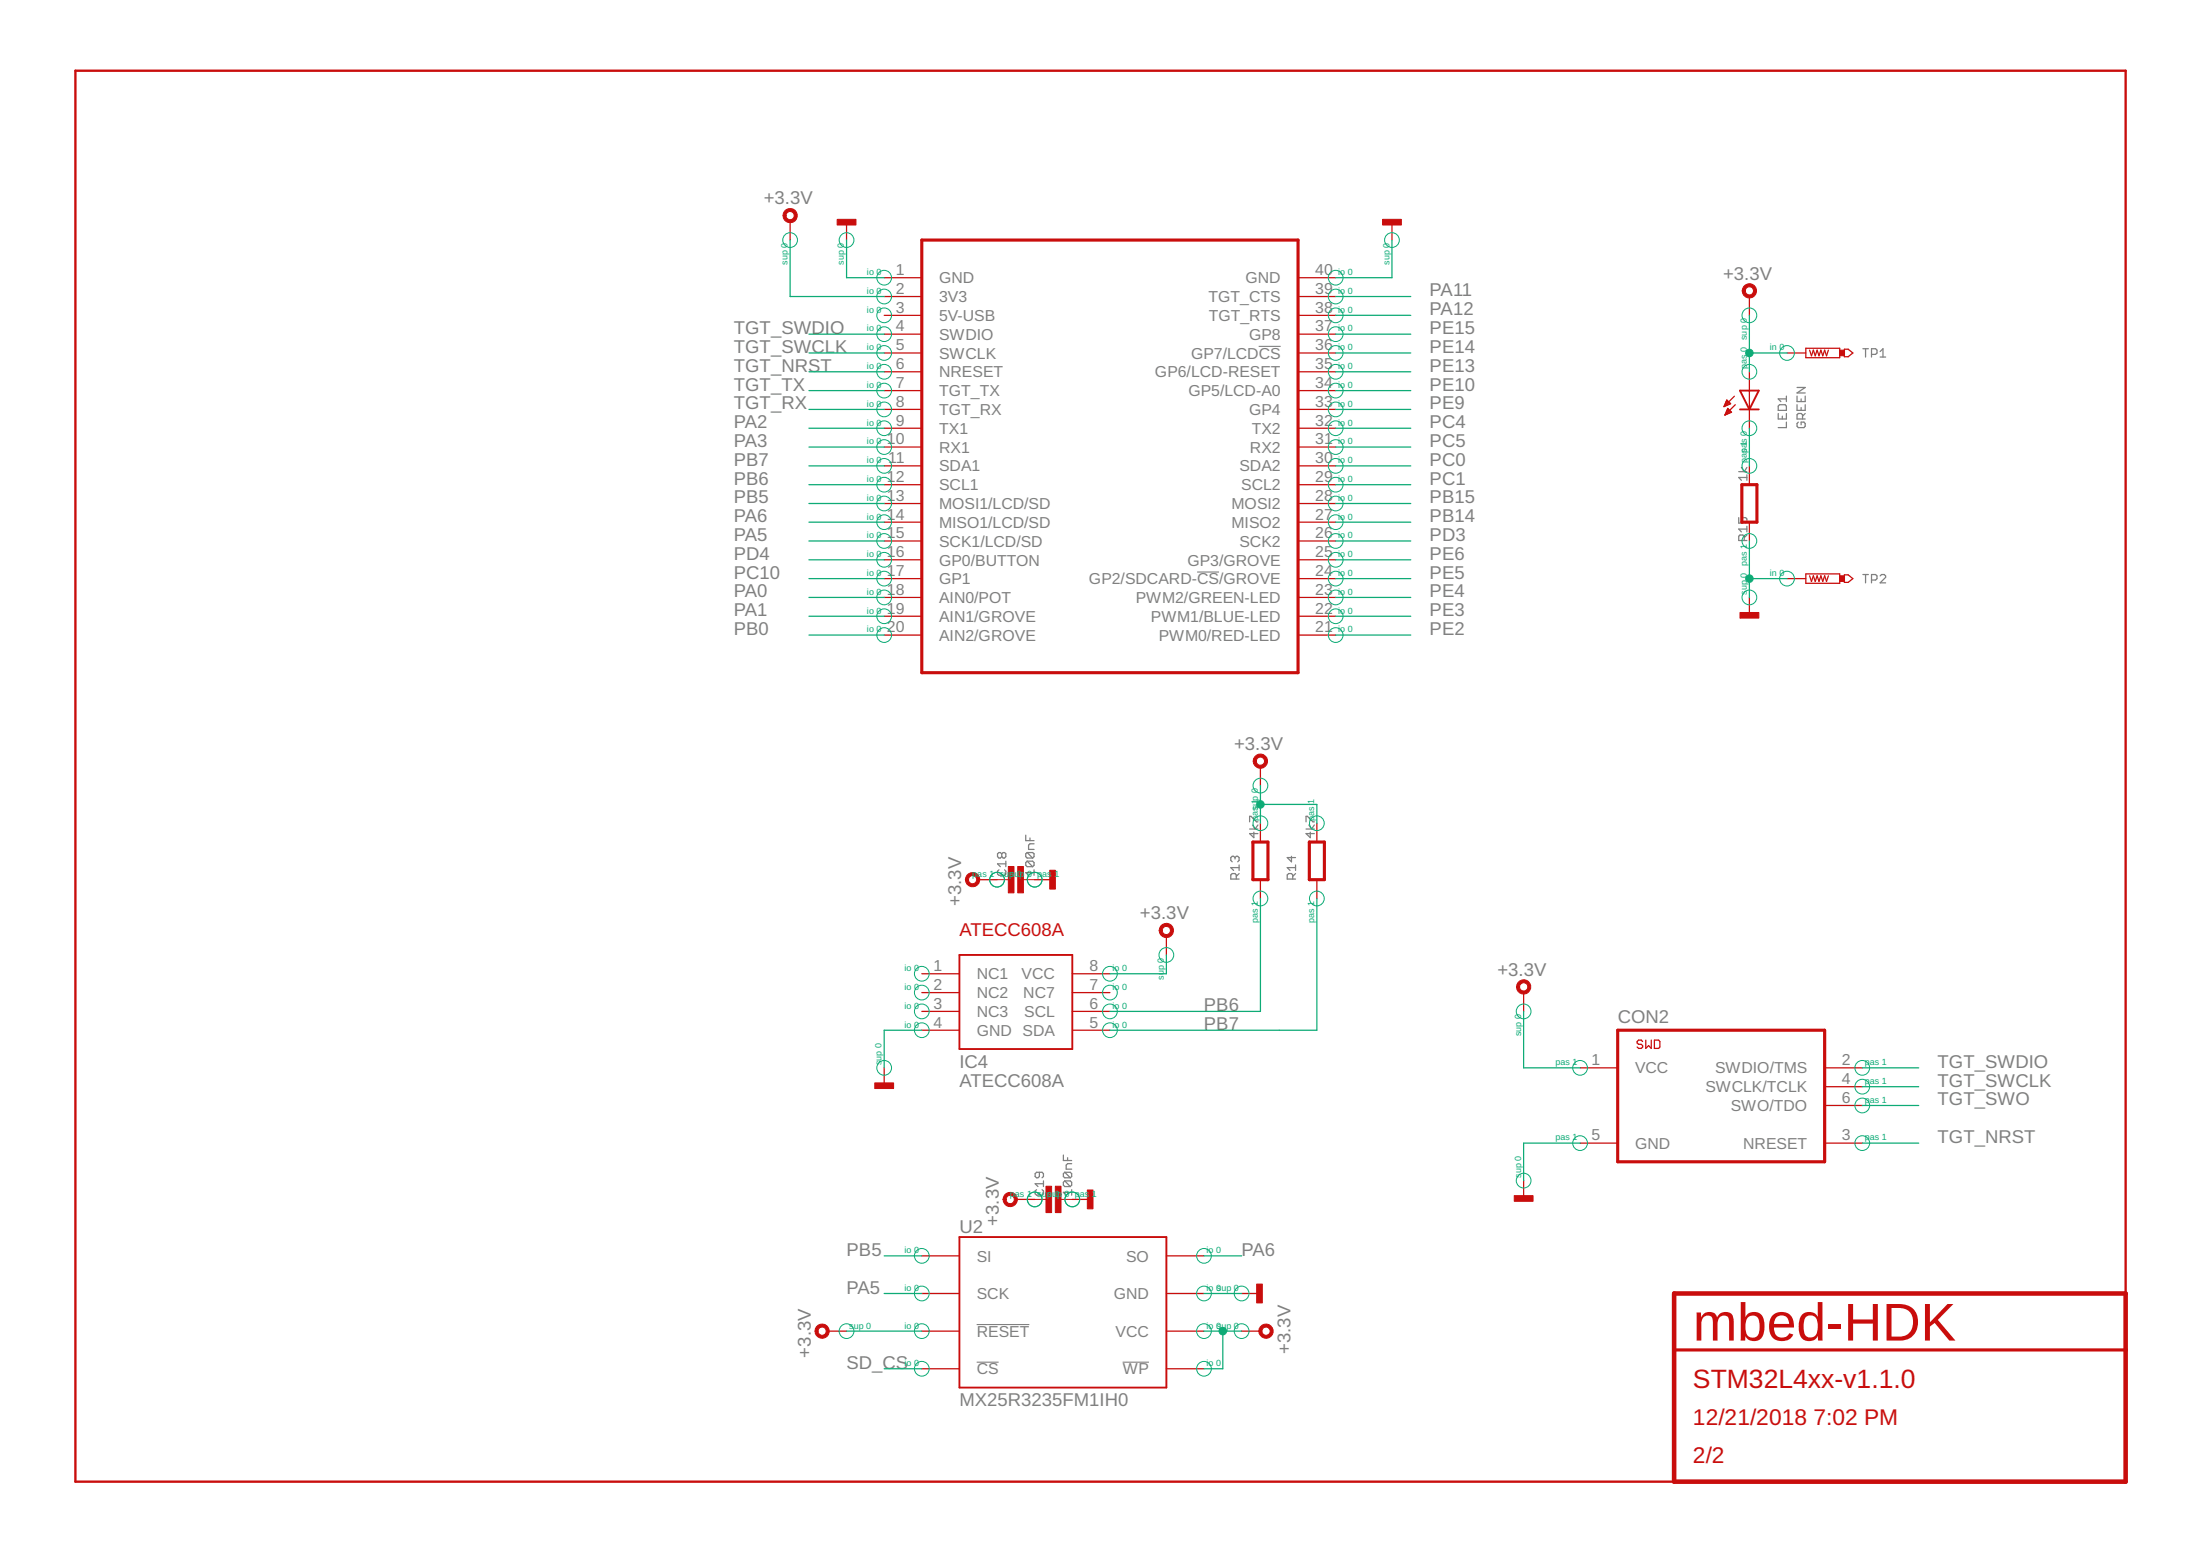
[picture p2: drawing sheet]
<svg xmlns="http://www.w3.org/2000/svg" width="297mm" height="210mm" viewBox="0 0 297 210" stroke-linecap="round" stroke-linejoin="round" font-family="sans-serif">
<g fill="none" stroke="#808080" stroke-width=".17">
<path d="M240.1 55.8v.8h1.1v-.8M240.3 54.6h.7l.2 .2v.6h-1.1v-.6zM240.6 56.2v.4M241.2 57v.7h-1.1M241.2 53.5v.7M241.2 53.8h-1.1l.4 .4M242.6 53.5v.7h1.1v-.7M242.6 54.6v.8h1.1v-.8M242.6 52.3h1.1l-1.1 .7h1.1M242.8 57l-.2 .2v.3l.2 .2h.8l.1-.2v-.3l-.1-.2h-.4v.3M243.2 53.8v.4M243.2 55v.4"/>
<path d="M243.4 56.6v-.6l-.2-.2h-.4l-.2 .2v.6h1.1M243.7 55.8l-.3 .4M251.5 47.1h.8M251.9 47.1v1.1M252.7 47.8h.5l.2-.2v-.3l-.2-.2h-.5v1.1M253.9 47.5l.3-.4v1.1M253.9 48.2h.7M234.8 69.9v.7h.5l-.2-.3v-.2l.2-.2h.4l.2 .2v.3l-.2 .2M234.8 63.7h1.1M235.1 63.1l.4 .6 .4-.6M235.5 73v-.6l-.2-.2h-.4l-.1 .2v.6h1.1M235.9 64.5h-1.1l.3 .3"/>
<path d="M235.9 64.1v.7M235.9 71v.8M235.9 72.2l-.4 .4M235.9 71.4h-1.1l.3 .4M251.5 77.6h.8M251.9 77.6v1.1M252.7 78.3h.5l.2-.2v-.4l-.2-.1h-.5v1.1M253.9 77.7l.1-.1h.4l.2 .1v.2l-.7 .8h.7M134.9 117.4l-.2 .2v.4l.2 .2h.7l.2-.2v-.4l-.2-.2M135.3 115.3l-.2-.2h-.2l-.2 .2v.3l.2 .2h.2l.2-.2M135.3 115.3l.1-.2h.2l.2 .2v.3l-.2 .2h-.2l-.1-.2M135.3 115.3v.3"/>
<path d="M135.8 116.2v.8M135.8 116.6h-1.1l.4 .4M138.5 112.7v.8h1.1M138.7 115.1h.7l.2 .2v.3l-.2 .2M138.7 116.2h.7l.2 .2v.4l-.2 .2M138.7 116.2l-.2 .2v.4l.2 .2h.7M138.7 115.1l-.2 .2v.3l.2 .2h.7M138.7 116.2l.7 .8M138.7 115.1l.7 .7M139.1 113.1v.4M139.6 117.8h-1.1l.4 .4M139.6 117.4v.8"/>
<path d="M139.6 113.9h-.5l-.2 .2v.6h.7M166.8 115.8l-.2-.2h-.2l-.2 .2v.3l.2 .2M166.8 115.8l.1-.2h.2l.2 .2v.3l-.2 .2M166.8 115.8v.2M166.9 118.7v-.6l-.1-.2h-.4l-.2 .2v.6h1.1M167.3 117.9l-.4 .4M167.3 117.1h-1.1l.4 .4M167.3 116.8v.7M168.7 111.9h1.1M168.7 110.9v-.7h.2l.8 .7h.1M169.1 111.4l.4 .5 .3-.5M169.3 112.3v.8l-.6-.6h1.1"/>
<path d="M174.4 115.6v.7l-.6-.5h1.1M174.5 118.7v-.6l-.1-.2h-.4l-.2 .2v.6h1.1M174.9 117.1h-1.1l.4 .4M174.9 117.9l-.4 .4M174.9 116.8v.7M176.3 111.9h1.2M176.3 110.9v-.7h.2l.8 .7h.2M176.7 111.4l.4 .5 .4-.5M176.9 112.3v.8l-.6-.6h1.2M140.3 158.2v.6l-.2 .2h-.1l-.2-.2v-.4l.2-.2h.7l.2 .2v.4l-.2 .2M140.9 159.4v.8M140.9 159.8h-1.1l.3 .4"/>
<path d="M143.6 155.9v.8h1.1M143.8 158.2h.7l.2 .2v.4l-.2 .2M143.8 159.4h.7l.2 .2v.4l-.2 .2M143.8 159.4l-.2 .2v.4l.2 .2h.7M143.8 158.2l-.2 .2v.4l.2 .2h.7M143.8 159.4l.7 .8M143.8 158.2l.7 .8M144.1 156.3v.4M144.7 157.1h-.6l-.1 .2v.5h.7M140 160.6l-.2 .2v.3l.2 .2h.7l.2-.2v-.3l-.2-.2M144.7 161h-1.1l.4 .3M144.7 160.6v.7"/>
</g>
<path d="M169.9 46.8h3M161.6 77.2h3M131.9 178.8h7.1M131.9 183.9h2.9M151.6 183.9h3.5" fill="none" stroke="#808080" stroke-width=".15"/>
<path d="M287 174.6v-165.1h-276.8v190.5h215.8" fill="none" stroke="#c90d0c" stroke-width=".32"/>
<path d="M226 174.6h61v25.4h-61z" fill="none" stroke="#c90d0c" stroke-width=".61"/>
<path d="M124.5 32.4h50.8v58.4h-50.8zM235.2 65.4h2v5.1h-2zM169.2 113.7h2v5h-2zM176.8 113.7h2v5h-2zM218.4 139.1h28v17.7h-28zM226 182.2h61" fill="none" stroke="#c90d0c" stroke-width=".42"/>
<g fill="none" stroke="#c90d0c" stroke-width=".17">
<path d="M106.7 29.9v2.5M114.3 29.9v2.5M119.4 37.5h5.1M175.3 37.5h5M187.9 29.9v2.5M119.4 40h5.1M119.4 42.6h5.1M119.4 45.1h5.1M119.4 47.6h5.1M119.4 50.2h5.1M119.4 52.7h5.1M119.4 55.3h5.1"/>
<path d="M119.4 57.8h5.1M175.3 40h5M175.3 42.6h5M175.3 45.1h5M175.3 47.6h5M175.3 50.2h5M175.3 52.7h5M175.3 55.3h5M175.3 57.8h5M232.8 54.8h.2M232.9 54.7h.4M232.9 54.5h.7"/>
<path d="M232.9 56h.1M233 54.4h.6M233 55.9h.3M233 54.3h.5M233 55.8h.5M233.1 54.2h.2M233.1 55.6h.7M233.1 55.5h.6M233.1 54.1h.1M233.2 54l.5 .5-.9 .4zM233.2 55.4h.3M233.2 55.3h.2"/>
<path d="M233.3 55.1l-.4 .9M233.3 55.1l.5 .5-.9 .4M233.3 55.1h.1M234.2 53.5l-1.4 1.4M234.3 54.6l-1.4 1.4M236.2 40v2.6M236.2 50.2v7.6M241.3 47.6h2.5M243.8 47h4.6v1.3h-4.6zM244.3 47.3l.3 .7 .2-.7 .3 .7 .2-.7 .3 .7 .3-.7 .2 .7 .3-.7 .2 .7 .3-.7M249 47.1h.5l.7 .5-.7 .6h-.5zM119.4 60.3h5.1"/>
<path d="M119.4 62.9h5.1M119.4 65.4h5.1M119.4 68h5.1M119.4 70.5h5.1M119.4 73h5.1M119.4 75.6h5.1M119.4 78.1h5.1M175.3 60.3h5M175.3 62.9h5M175.3 65.4h5M175.3 68h5M175.3 70.5h5"/>
<path d="M175.3 73h5M175.3 75.6h5M175.3 78.1h5M236.2 62.9v2.5M236.2 70.5v2.5M241.3 78.1h2.5M243.8 77.5h4.6v1.2h-4.6zM244.3 77.7l.3 .8 .2-.8 .3 .8 .2-.8 .3 .8 .3-.8 .2 .8 .3-.8 .2 .8 .3-.8M249 77.6h.5l.7 .5-.7 .5h-.5zM119.4 80.6h5.1M119.4 83.2h5.1M119.4 85.7h5.1"/>
<path d="M175.3 80.6h5M175.3 83.2h5M175.3 85.7h5M236.2 80.6v2.6M132.1 118.7h2.5M139.7 118.7h2.5M170.2 103.5v2.5M170.2 111.1v2.6M170.2 118.7v2.6M177.8 111.1v2.6M177.8 118.7v2.6M124.5 131.4h5"/>
<path d="M124.5 139.1h5M124.5 136.5h5M124.5 134h5M144.8 131.4h5.1M144.8 139.1h5.1M144.8 136.5h5.1M144.8 134h5.1M157.5 126.4v2.5M205.7 134v2.5M119.4 144.1v2.6M205.7 159.4v2.5M213.3 144.1h5.1"/>
<path d="M213.3 154.3h5.1M221.8 140.6l-.2-.2h-.4l-.2 .2v.2l.2 .2h.4l.2 .1v.2l-.2 .2h-.4l-.2-.2M222.2 140.4v1.1l.4-.4 .3 .4v-1.1M223.4 140.4h.5l.2 .2v.7l-.2 .2h-.5zM246.4 144.1h5M246.4 146.7h5M246.4 154.3h5M246.4 149.2h5M111.8 179.7h2.5M124.5 169.5h5M124.5 174.6h5M124.5 179.7h5"/>
<path d="M137.2 161.9h2.5M144.8 161.9h2.5M157.5 169.5h5.1M157.5 174.6h5.1M157.5 179.7h5.1M167.6 174.6h2.6M167.6 179.7h2.6M124.5 184.8h5M157.5 184.8h5.1"/>
</g>
<g fill="#c90d0c" stroke="#c90d0c" stroke-width=".14">
<path d="M113 29.6h2.6v.8h-2.6z"/>
<path d="M186.7 29.6h2.5v.8h-2.5z"/>
<path d="M118.1 146.2h2.5v.7h-2.5z"/>
<path d="M136.1 117h.8v3.5h-.8z"/>
<path d="M137.4 117h.8v3.5h-.8z"/>
<path d="M141.7 117.5h.8v2.5h-.8z"/>
<path d="M169.7 173.3h.7v2.6h-.7z"/>
<path d="M141.2 160.1h.8v3.6h-.8z"/>
<path d="M142.5 160.1h.8v3.6h-.8z"/>
<path d="M146.8 160.6h.8v2.6h-.8z"/>
<path d="M234.9 82.7h2.6v.7h-2.6z"/>
<path d="M248.4 47.3h.6v.7h-.6z"/>
<path d="M248.4 77.7h.6v.8h-.6z"/>
<path d="M204.4 161.4h2.6v.8h-2.6z"/>
</g>
<g fill="#c90d0c" stroke="#c90d0c" stroke-width=".14">
<path d="M105.9 28.5a.96 .96 0 0 1 1.6 0 .96 .96 0 0 1-.5 1.5 .96 .96 0 0 1-1.3-.9h.4a.56 .56 0 0 1 .8-.5 .56 .56 0 0 1 .1 1 .56 .56 0 0 1-.8-.3l-.1-.2h-.4z" fill-rule="evenodd"/>
<path d="M169.4 102.2a.97 .97 0 0 1 1.6 0 .97 .97 0 0 1-.5 1.5 .97 .97 0 0 1-1.3-1h.4a.56 .56 0 0 1 .8-.5 .56 .56 0 0 1 .2 .9 .56 .56 0 0 1-.9-.2l-.1-.2h-.4z" fill-rule="evenodd"/>
<path d="M130.6 118.2a.97 .97 0 0 1 1.5 0 .97 .97 0 0 1-.5 1.5 .97 .97 0 0 1-1.3-1h.5a.56 .56 0 0 1 .8-.4 .56 .56 0 0 1 .1 .9 .56 .56 0 0 1-.9-.3v-.2h-.5z" fill-rule="evenodd"/>
<path d="M135.6 161.3a.97 .97 0 0 1 1.6 .1 .97 .97 0 0 1-.5 1.4 .97 .97 0 0 1-1.3-.9h.4a.56 .56 0 0 1 .9-.5 .56 .56 0 0 1 .1 1 .56 .56 0 0 1-.9-.3l-.1-.2h-.4z" fill-rule="evenodd"/>
<path d="M170.2 179.1a.97 .97 0 0 1 1.5 .1 .97 .97 0 0 1-.5 1.4 .97 .97 0 0 1-1.2-.9h.4a.56 .56 0 0 1 .7-.6 .56 .56 0 0 1 .2 1 .56 .56 0 0 1-.9-.2v-.2h-.4z" fill-rule="evenodd"/>
<path d="M110.2 179.1a.96 .96 0 0 1 1.6 0 .96 .96 0 0 1-.5 1.5 .96 .96 0 0 1-1.3-.9h.4a.56 .56 0 0 1 .9-.5 .56 .56 0 0 1 .1 .9 .56 .56 0 0 1-.9-.2l-.1-.2h-.4z" fill-rule="evenodd"/>
<path d="M235.4 38.7a.97 .97 0 0 1 1.6 0 .97 .97 0 0 1-.5 1.5 .97 .97 0 0 1-1.3-.9h.4a.56 .56 0 0 1 .8-.5 .56 .56 0 0 1 .2 .9 .56 .56 0 0 1-.9-.3l-.1-.1h-.4z" fill-rule="evenodd"/>
<path d="M205 132.6a.96 .96 0 0 1 1.5 0 .96 .96 0 0 1-.5 1.5 .96 .96 0 0 1-1.2-.9h.4a.56 .56 0 0 1 .8-.5 .56 .56 0 0 1 .1 1 .56 .56 0 0 1-.9-.3v-.2h-.4z" fill-rule="evenodd"/>
<path d="M156.7 125a.97 .97 0 0 1 1.6 .1 .97 .97 0 0 1-.5 1.4 .97 .97 0 0 1-1.3-.9h.4a.56 .56 0 0 1 .8-.6 .56 .56 0 0 1 .2 .9 .56 .56 0 0 1-.9-.1l-.1-.2h-.4z" fill-rule="evenodd"/>
</g>
<path d="M234.9 52.7h2.6l-1.3 2.6zM234.9 55.3h2.6M129.5 128.9h15.3v12.7h-15.3zM129.5 167h28v20.3h-28z" fill="none" stroke="#c90d0c" stroke-width=".25"/>
<path d="M134.6 118.7h1.5M138.2 118.7h1.5M139.7 161.9h1.5M143.3 161.9h1.5" fill="none" stroke="#c90d0c" stroke-width=".14"/>
<g fill="none" stroke="#0dab76" stroke-width=".14">
<circle cx="106.7" cy="32.4" r=".99"/>
<circle cx="114.3" cy="32.4" r=".99"/>
<circle cx="119.4" cy="37.5" r=".99"/>
<circle cx="180.3" cy="37.5" r=".99"/>
<circle cx="187.9" cy="32.4" r=".99"/>
<circle cx="119.4" cy="42.6" r=".99"/>
<circle cx="119.4" cy="40" r=".99"/>
<circle cx="119.4" cy="45.1" r=".99"/>
<circle cx="119.4" cy="47.6" r=".99"/>
<circle cx="119.4" cy="52.7" r=".99"/>
<circle cx="119.4" cy="55.3" r=".99"/>
<circle cx="119.4" cy="50.2" r=".99"/>
<circle cx="119.4" cy="57.8" r=".99"/>
<circle cx="180.3" cy="42.6" r=".99"/>
<circle cx="180.3" cy="40" r=".99"/>
<circle cx="180.3" cy="50.2" r=".99"/>
<circle cx="180.3" cy="57.8" r=".99"/>
<circle cx="180.3" cy="47.6" r=".99"/>
<circle cx="180.3" cy="52.7" r=".99"/>
<circle cx="180.3" cy="55.3" r=".99"/>
<circle cx="180.3" cy="45.1" r=".99"/>
<circle cx="236.2" cy="42.6" r=".99"/>
<circle cx="236.2" cy="57.8" r=".99"/>
<circle cx="236.2" cy="50.2" r=".99"/>
<circle cx="241.3" cy="47.6" r=".99"/>
<circle cx="119.4" cy="65.4" r=".99"/>
<circle cx="119.4" cy="73" r=".99"/>
<circle cx="119.4" cy="75.6" r=".99"/>
<circle cx="119.4" cy="62.9" r=".99"/>
<circle cx="119.4" cy="68" r=".99"/>
<circle cx="119.4" cy="70.5" r=".99"/>
<circle cx="119.4" cy="60.3" r=".99"/>
<circle cx="119.4" cy="78.1" r=".99"/>
<circle cx="180.3" cy="60.3" r=".99"/>
<circle cx="180.3" cy="78.1" r=".99"/>
<circle cx="180.3" cy="68" r=".99"/>
<circle cx="180.3" cy="65.4" r=".99"/>
<circle cx="180.3" cy="75.6" r=".99"/>
<circle cx="180.3" cy="73" r=".99"/>
<circle cx="180.3" cy="70.5" r=".99"/>
<circle cx="180.3" cy="62.9" r=".99"/>
<circle cx="236.2" cy="62.9" r=".99"/>
<circle cx="236.2" cy="73" r=".99"/>
<circle cx="241.3" cy="78.1" r=".99"/>
<circle cx="119.4" cy="80.6" r=".99"/>
<circle cx="119.4" cy="83.2" r=".99"/>
<circle cx="119.4" cy="85.7" r=".99"/>
<circle cx="180.3" cy="85.7" r=".99"/>
<circle cx="180.3" cy="80.6" r=".99"/>
<circle cx="180.3" cy="83.2" r=".99"/>
<circle cx="236.2" cy="80.6" r=".99"/>
<circle cx="134.6" cy="118.7" r=".99"/>
<circle cx="139.7" cy="118.7" r=".99"/>
<circle cx="170.2" cy="111.1" r=".99"/>
<circle cx="170.2" cy="106" r=".99"/>
<circle cx="177.8" cy="111.1" r=".99"/>
<circle cx="124.5" cy="139.1" r=".99"/>
<circle cx="124.5" cy="131.4" r=".99"/>
<circle cx="124.5" cy="136.5" r=".99"/>
<circle cx="124.5" cy="134" r=".99"/>
<circle cx="149.9" cy="131.4" r=".99"/>
<circle cx="149.9" cy="134" r=".99"/>
<circle cx="149.9" cy="136.5" r=".99"/>
<circle cx="149.9" cy="139.1" r=".99"/>
<circle cx="157.5" cy="128.9" r=".99"/>
<circle cx="170.2" cy="121.3" r=".99"/>
<circle cx="177.8" cy="121.3" r=".99"/>
<circle cx="205.7" cy="136.5" r=".99"/>
<circle cx="119.4" cy="144.1" r=".99"/>
<circle cx="205.7" cy="159.4" r=".99"/>
<circle cx="213.3" cy="144.1" r=".99"/>
<circle cx="213.3" cy="154.3" r=".99"/>
<circle cx="251.4" cy="154.3" r=".99"/>
<circle cx="251.4" cy="146.7" r=".99"/>
<circle cx="251.4" cy="144.1" r=".99"/>
<circle cx="251.4" cy="149.2" r=".99"/>
<circle cx="114.3" cy="179.7" r=".99"/>
<circle cx="124.5" cy="169.5" r=".99"/>
<circle cx="124.5" cy="174.6" r=".99"/>
<circle cx="124.5" cy="179.7" r=".99"/>
<circle cx="139.7" cy="161.9" r=".99"/>
<circle cx="144.8" cy="161.9" r=".99"/>
<circle cx="162.6" cy="169.5" r=".99"/>
<circle cx="162.6" cy="174.6" r=".99"/>
<circle cx="162.6" cy="179.7" r=".99"/>
<circle cx="167.6" cy="174.6" r=".99"/>
<circle cx="167.6" cy="179.7" r=".99"/>
<circle cx="124.5" cy="184.8" r=".99"/>
<circle cx="162.6" cy="184.8" r=".99"/>
</g>
<g fill="none" stroke="#0dab76" stroke-width=".17">
<path d="M106.7 32.4v7.6h12.7M114.3 32.4v5.1h5.1M187.9 32.4v5.1h-7.6M109.2 45.1h10.2M109.2 47.6h10.2M109.2 50.2h10.2M109.2 52.7h10.2M109.2 55.3h10.2M109.2 57.8h10.2M180.3 45.1h10.2M180.3 47.6h10.2M180.3 50.2h10.2"/>
<path d="M180.3 40h10.2M180.3 52.7h10.2M180.3 55.3h10.2M180.3 42.6h10.2M180.3 57.8h10.2M236.2 47.6h5.1M236.2 42.6v7.6M236.2 57.8v5.1M109.2 78.1h10.2M109.2 62.9h10.2M109.2 65.4h10.2M109.2 73h10.2"/>
<path d="M109.2 68h10.2M109.2 70.5h10.2M109.2 75.6h10.2M109.2 60.3h10.2M180.3 78.1h10.2M180.3 62.9h10.2M180.3 65.4h10.2M180.3 73h10.2M180.3 68h10.2M180.3 70.5h10.2M180.3 75.6h10.2M180.3 60.3h10.2"/>
<path d="M236.2 73v7.6M236.2 78.1h5.1M109.2 85.7h10.2M109.2 83.2h10.2M109.2 80.6h10.2M180.3 85.7h10.2M180.3 83.2h10.2M180.3 80.6h10.2M170.2 106v5.1M170.2 108.6h7.6v2.5M124.5 139.1h-5.1v5M157.5 128.9v2.5h-7.6"/>
<path d="M170.2 121.3v15.2h-20.3M177.8 121.3v17.8h-27.9M205.7 136.5v7.6h7.6M213.3 154.3h-7.6v5.1M251.4 144.1h7.7M251.4 146.7h7.7M251.4 154.3h7.7M251.4 149.2h7.7M114.3 179.7h10.2M119.4 174.6h5.1M119.4 169.5h5.1M162.6 174.6h5"/>
<path d="M162.6 179.7h5M162.6 169.5h5M165.1 179.7v5.1h-2.5M119.4 184.8h5.1"/>
</g>
<g fill="#0dab76" stroke="#0dab76" stroke-width=".14">
<circle cx="236.2" cy="78.1" r=".51"/>
<circle cx="170.2" cy="108.6" r=".51"/>
<circle cx="165.1" cy="179.7" r=".51"/>
<circle cx="236.2" cy="47.6" r=".51"/>
</g>
<text font-size="7.2" fill="#c90d0c" x="228.6" y="181">mbed-HDK</text>
<text font-size="3.6" fill="#c90d0c" x="228.6" y="187.3">STM32L4xx-v1.1.0</text>
<g font-size="3.1" fill="#c90d0c">
<text x="228.6" y="192.4">12/21/2018</text>
<text x="228.6" y="197.5">2/2</text>
<text x="244.8" y="192.4">7:02 PM</text>
</g>
<g font-size="2.5" fill="#808080">
<text x="103.1" y="27.6">+3.3V</text>
<text x="193" y="40">PA11</text>
<text x="232.6" y="37.7">+3.3V</text>
<text x="99.1" y="45.1">TGT_SWDIO</text>
<text x="99.1" y="47.6">TGT_SWCLK</text>
<text x="193" y="47.6">PE14</text>
<text x="193" y="45.1">PE15</text>
<text x="193" y="42.6">PA12</text>
<text x="99.1" y="50.2">TGT_NRST</text>
<text x="99.1" y="52.7">TGT_TX</text>
<text x="193" y="52.7">PE10</text>
<text x="193" y="50.2">PE13</text>
<text x="99.1" y="55.3">TGT_RX</text>
<text x="99.1" y="57.8">PA2</text>
<text x="193" y="55.3">PE9</text>
<text x="193" y="57.8">PC4</text>
<text x="99.1" y="62.9">PB7</text>
<text x="99.1" y="65.4">PB6</text>
<text x="99.1" y="60.3">PA3</text>
<text x="193" y="60.3">PC5</text>
<text x="193" y="62.9">PC0</text>
<text x="193" y="65.4">PC1</text>
<text x="99.1" y="68">PB5</text>
<text x="99.1" y="70.5">PA6</text>
<text x="193" y="68">PB15</text>
<text x="193" y="70.5">PB14</text>
<text x="99.1" y="73">PA5</text>
<text x="99.1" y="75.6">PD4</text>
<text x="193" y="73">PD3</text>
<text x="193" y="75.6">PE6</text>
<text x="99.1" y="78.1">PC10</text>
<text x="99.1" y="83.2">PA1</text>
<text x="99.1" y="80.7">PA0</text>
<text x="193" y="83.2">PE3</text>
<text x="193" y="80.7">PE4</text>
<text x="193" y="78.1">PE5</text>
<text x="99.1" y="85.7">PB0</text>
<text x="193" y="85.7">PE2</text>
<text x="166.6" y="101.2">+3.3V</text>
<text x="129.8" y="122.3" transform="rotate(-90 129.8 122.3)">+3.3V</text>
<text x="153.9" y="124.1">+3.3V</text>
<text x="202.2" y="131.7">+3.3V</text>
<text x="162.6" y="136.5">PB6</text>
<text x="162.6" y="139.1">PB7</text>
<text x="218.4" y="138">CON2</text>
<text x="129.5" y="146.7">ATECC608A</text>
<text x="129.5" y="144.1">IC4</text>
<text x="261.6" y="144.1">TGT_SWDIO</text>
<text x="261.6" y="146.7">TGT_SWCLK</text>
<text x="261.6" y="149.2">TGT_SWO</text>
<text x="261.6" y="154.3">TGT_NRST</text>
<text x="129.5" y="166.5">U2</text>
<text x="134.9" y="165.5" transform="rotate(-90 134.9 165.5)">+3.3V</text>
<text x="114.3" y="169.5">PB5</text>
<text x="167.6" y="169.5">PA6</text>
<text x="114.3" y="174.6">PA5</text>
<text x="109.5" y="183.2" transform="rotate(-90 109.5 183.2)">+3.3V</text>
<text x="114.3" y="184.8">SD_CS</text>
<text x="174.2" y="182.8" transform="rotate(-90 174.2 182.8)">+3.3V</text>
<text x="129.5" y="189.8">MX25R3235FM1IH0</text>
</g>
<text font-size="2.5" fill="#c90d0c" x="129.5" y="126.4">ATECC608A</text>
<g font-size="2.1" fill="#808080">
<text x="120.9" y="37.1">1</text>
<text x="120.9" y="39.7">2</text>
<text x="126.8" y="38.2">GND</text>
<text x="126.8" y="40.8">3V3</text>
<text x="163.2" y="40.8">TGT_CTS</text>
<text x="168.2" y="38.2">GND</text>
<text x="177.6" y="39.7">39</text>
<text x="177.6" y="37.1">40</text>
<text x="120.9" y="42.2">3</text>
<text x="120.9" y="44.7">4</text>
<text x="120.9" y="47.3">5</text>
<text x="126.8" y="43.3">5V-USB</text>
<text x="126.8" y="45.9">SWDIO</text>
<text x="163.2" y="43.3">TGT_RTS</text>
<text x="168.6" y="45.9">GP8</text>
<text x="177.6" y="47.3">36</text>
<text x="177.6" y="44.7">37</text>
<text x="177.6" y="42.2">38</text>
<text x="120.9" y="49.8">6</text>
<text x="120.9" y="52.4">7</text>
<text x="126.8" y="48.4">SWCLK</text>
<text x="126.8" y="50.9">NRESET</text>
<text x="126.8" y="53.5">TGT_TX</text>
<text x="155.9" y="50.9">GP6/LCD-RESET</text>
<text x="160.4" y="53.5">GP5/LCD-A0</text>
<text x="160.8" y="48.4">GP7/LCDCS</text>
<text x="177.6" y="52.4">34</text>
<text x="177.6" y="49.8">35</text>
<text x="119.8" y="60">10</text>
<text x="120.9" y="54.9">8</text>
<text x="120.9" y="57.4">9</text>
<text x="126.8" y="56">TGT_RX</text>
<text x="126.8" y="58.6">TX1</text>
<text x="168.6" y="56">GP4</text>
<text x="169" y="58.6">TX2</text>
<text x="177.6" y="60">31</text>
<text x="177.6" y="57.4">32</text>
<text x="177.6" y="54.9">33</text>
<text x="119.8" y="65.1">12</text>
<text x="119.9" y="62.5">11</text>
<text x="126.8" y="61.1">RX1</text>
<text x="126.8" y="63.6">SDA1</text>
<text x="167.3" y="63.6">SDA2</text>
<text x="168.8" y="61.1">RX2</text>
<text x="177.6" y="65.1">29</text>
<text x="177.6" y="62.5">30</text>
<text x="119.8" y="67.6">13</text>
<text x="119.8" y="70.1">14</text>
<text x="126.8" y="66.2">SCL1</text>
<text x="126.8" y="68.7">MOSI1/LCD/SD</text>
<text x="126.8" y="71.3">MISO1/LCD/SD</text>
<text x="166.3" y="71.3">MISO2</text>
<text x="166.3" y="68.7">MOSI2</text>
<text x="167.6" y="66.2">SCL2</text>
<text x="177.6" y="70.1">27</text>
<text x="177.6" y="67.6">28</text>
<text x="119.8" y="72.7">15</text>
<text x="119.8" y="75.2">16</text>
<text x="119.8" y="77.8">17</text>
<text x="126.8" y="73.8">SCK1/LCD/SD</text>
<text x="126.8" y="76.3">GP0/BUTTON</text>
<text x="160.3" y="76.3">GP3/GROVE</text>
<text x="167.3" y="73.8">SCK2</text>
<text x="177.6" y="77.8">24</text>
<text x="177.6" y="75.2">25</text>
<text x="177.6" y="72.7">26</text>
<text x="119.8" y="80.3">18</text>
<text x="119.8" y="82.8">19</text>
<text x="126.8" y="78.9">GP1</text>
<text x="126.8" y="81.4">AIN0/POT</text>
<text x="126.8" y="84">AIN1/GROVE</text>
<text x="147" y="78.9">GP2/SDCARD-CS/GROVE</text>
<text x="153.4" y="81.4">PWM2/GREEN-LED</text>
<text x="155.4" y="84">PWM1/BLUE-LED</text>
<text x="177.6" y="82.8">22</text>
<text x="177.6" y="80.3">23</text>
<text x="119.8" y="85.4">20</text>
<text x="126.8" y="86.5">AIN2/GROVE</text>
<text x="156.4" y="86.5">PWM0/RED-LED</text>
<text x="177.6" y="85.4">21</text>
<text x="126" y="131.1">1</text>
<text x="147.1" y="131.1">8</text>
<text x="126" y="133.6">2</text>
<text x="126" y="136.2">3</text>
<text x="131.9" y="132.2">NC1</text>
<text x="131.9" y="134.7">NC2</text>
<text x="131.9" y="137.3">NC3</text>
<text x="137.9" y="132.2">VCC</text>
<text x="138.2" y="134.7">NC7</text>
<text x="138.3" y="137.3">SCL</text>
<text x="147.1" y="136.2">6</text>
<text x="147.1" y="133.6">7</text>
<text x="126" y="138.7">4</text>
<text x="131.9" y="139.8">GND SDA</text>
<text x="147.1" y="138.7">5</text>
<text x="214.9" y="143.8">1</text>
<text x="248.7" y="143.8">2</text>
<text x="220.8" y="144.9">VCC</text>
<text x="230.3" y="147.4">SWCLK/TCLK</text>
<text x="231.6" y="144.9">SWDIO/TMS</text>
<text x="233.7" y="150">SWO/TDO</text>
<text x="248.7" y="146.3">4</text>
<text x="248.7" y="148.9">6</text>
<text x="214.9" y="153.9">5</text>
<text x="220.8" y="155.1">GND</text>
<text x="235.4" y="155.1">NRESET</text>
<text x="248.7" y="153.9">3</text>
<text x="131.9" y="170.3">SI</text>
<text x="152" y="170.3">SO</text>
<text x="131.9" y="175.4">SCK</text>
<text x="150.4" y="175.4">GND</text>
<text x="131.9" y="180.5">RESET</text>
<text x="131.9" y="185.5">CS</text>
<text x="150.6" y="180.5">VCC</text>
<text x="151.6" y="185.5">WP</text>
</g>
<g font-size="1.2" fill="#0dab76">
<text x="106.3" y="35.7" transform="rotate(-90 106.3 35.7)">sup 0</text>
<text x="113.9" y="35.7" transform="rotate(-90 113.9 35.7)">sup 0</text>
<text x="187.6" y="35.7" transform="rotate(-90 187.6 35.7)">sup 0</text>
<text x="117.1" y="37.1">io 0</text>
<text x="117.1" y="39.7">io 0</text>
<text x="180.7" y="39.7">io 0</text>
<text x="180.7" y="37.1">io 0</text>
<text x="117.1" y="42.2">io 0</text>
<text x="117.1" y="44.7">io 0</text>
<text x="117.1" y="47.3">io 0</text>
<text x="180.7" y="47.3">io 0</text>
<text x="180.7" y="44.7">io 0</text>
<text x="180.7" y="42.2">io 0</text>
<text x="235.8" y="45.9" transform="rotate(-90 235.8 45.9)">sup 0</text>
<text x="239" y="47.3">in 0</text>
<text x="117.1" y="49.8">io 0</text>
<text x="117.1" y="52.4">io 0</text>
<text x="180.7" y="52.4">io 0</text>
<text x="180.7" y="49.8">io 0</text>
<text x="235.8" y="49.8" transform="rotate(-90 235.8 49.8)">pas 0</text>
<text x="117.1" y="54.9">io 0</text>
<text x="117.1" y="57.4">io 0</text>
<text x="117.1" y="60">io 0</text>
<text x="180.7" y="60">io 0</text>
<text x="180.7" y="57.4">io 0</text>
<text x="180.7" y="54.9">io 0</text>
<text x="117.1" y="62.5">io 0</text>
<text x="117.1" y="65.1">io 0</text>
<text x="180.7" y="65.1">io 0</text>
<text x="180.7" y="62.5">io 0</text>
<text x="235.8" y="62.5" transform="rotate(-90 235.8 62.5)">pas 1</text>
<text x="235.8" y="61.1" transform="rotate(-90 235.8 61.1)">pas 0</text>
<text x="117.1" y="67.6">io 0</text>
<text x="117.1" y="70.1">io 0</text>
<text x="180.7" y="70.1">io 0</text>
<text x="180.7" y="67.6">io 0</text>
<text x="117.1" y="72.7">io 0</text>
<text x="117.1" y="75.2">io 0</text>
<text x="117.1" y="77.8">io 0</text>
<text x="180.7" y="77.8">io 0</text>
<text x="180.7" y="75.2">io 0</text>
<text x="180.7" y="72.7">io 0</text>
<text x="235.8" y="76.4" transform="rotate(-90 235.8 76.4)">pas 1</text>
<text x="239" y="77.8">in 0</text>
<text x="117.1" y="80.3">io 0</text>
<text x="117.1" y="82.8">io 0</text>
<text x="180.7" y="82.8">io 0</text>
<text x="180.7" y="80.3">io 0</text>
<text x="235.8" y="80.3" transform="rotate(-90 235.8 80.3)">sup 0</text>
<text x="117.1" y="85.4">io 0</text>
<text x="180.7" y="85.4">io 0</text>
<text x="169.8" y="110.8" transform="rotate(-90 169.8 110.8)">pas 1</text>
<text x="169.8" y="109.4" transform="rotate(-90 169.8 109.4)">sup 0</text>
<text x="177.4" y="110.8" transform="rotate(-90 177.4 110.8)">pas</text>
<text x="177.4" y="108.5" transform="rotate(-90 177.4 108.5)">1</text>
<text x="131.3" y="118.4">pas 1 su</text>
<text x="136.3" y="118.4">p</text>
<text x="136.4" y="118.4">s</text>
<text x="137" y="118.4">u0p</text>
<text x="138.7" y="118.4">0 pas</text>
<text x="142.4" y="118.4">1</text>
<text x="169.8" y="124.6" transform="rotate(-90 169.8 124.6)">pas 1</text>
<text x="177.4" y="124.6" transform="rotate(-90 177.4 124.6)">pas 1</text>
<text x="122.1" y="131.1">io 0</text>
<text x="150.2" y="131.1">io 0</text>
<text x="122.1" y="133.6">io 0</text>
<text x="122.1" y="136.2">io 0</text>
<text x="150.2" y="136.2">io 0</text>
<text x="150.2" y="133.6">io 0</text>
<text x="157.1" y="132.2" transform="rotate(-90 157.1 132.2)">sup 0</text>
<text x="119" y="143.8" transform="rotate(-90 119 143.8)">sup 0</text>
<text x="122.1" y="138.7">io 0</text>
<text x="150.2" y="138.7">io 0</text>
<text x="205.4" y="139.9" transform="rotate(-90 205.4 139.9)">sup 0</text>
<text x="210" y="143.8">pas 1</text>
<text x="251.8" y="143.8">pas 1</text>
<text x="251.8" y="146.3">pas 1</text>
<text x="251.8" y="148.9">pas 1</text>
<text x="210" y="153.9">pas 1</text>
<text x="251.8" y="153.9">pas 1</text>
<text x="136.4" y="161.6">pas 1 su</text>
<text x="141.3" y="161.6">p</text>
<text x="141.4" y="161.6">s</text>
<text x="142.1" y="161.6">u0p</text>
<text x="143.7" y="161.6">0 pas</text>
<text x="147.4" y="161.6">1</text>
<text x="205.4" y="159" transform="rotate(-90 205.4 159)">sup 0</text>
<text x="122.1" y="169.2">io 0</text>
<text x="162.9" y="169.2">io 0</text>
<text x="114.7" y="179.3">sup 0</text>
<text x="122.1" y="174.3">io 0</text>
<text x="122.1" y="179.3">io 0</text>
<text x="162.9" y="179.3">io 0</text>
<text x="162.9" y="174.3">io 0</text>
<text x="164.3" y="174.3">sup 0</text>
<text x="164.3" y="179.3">sup 0</text>
<text x="122.1" y="184.4">io 0</text>
<text x="162.9" y="184.4">io 0</text>
</g>
</svg>
